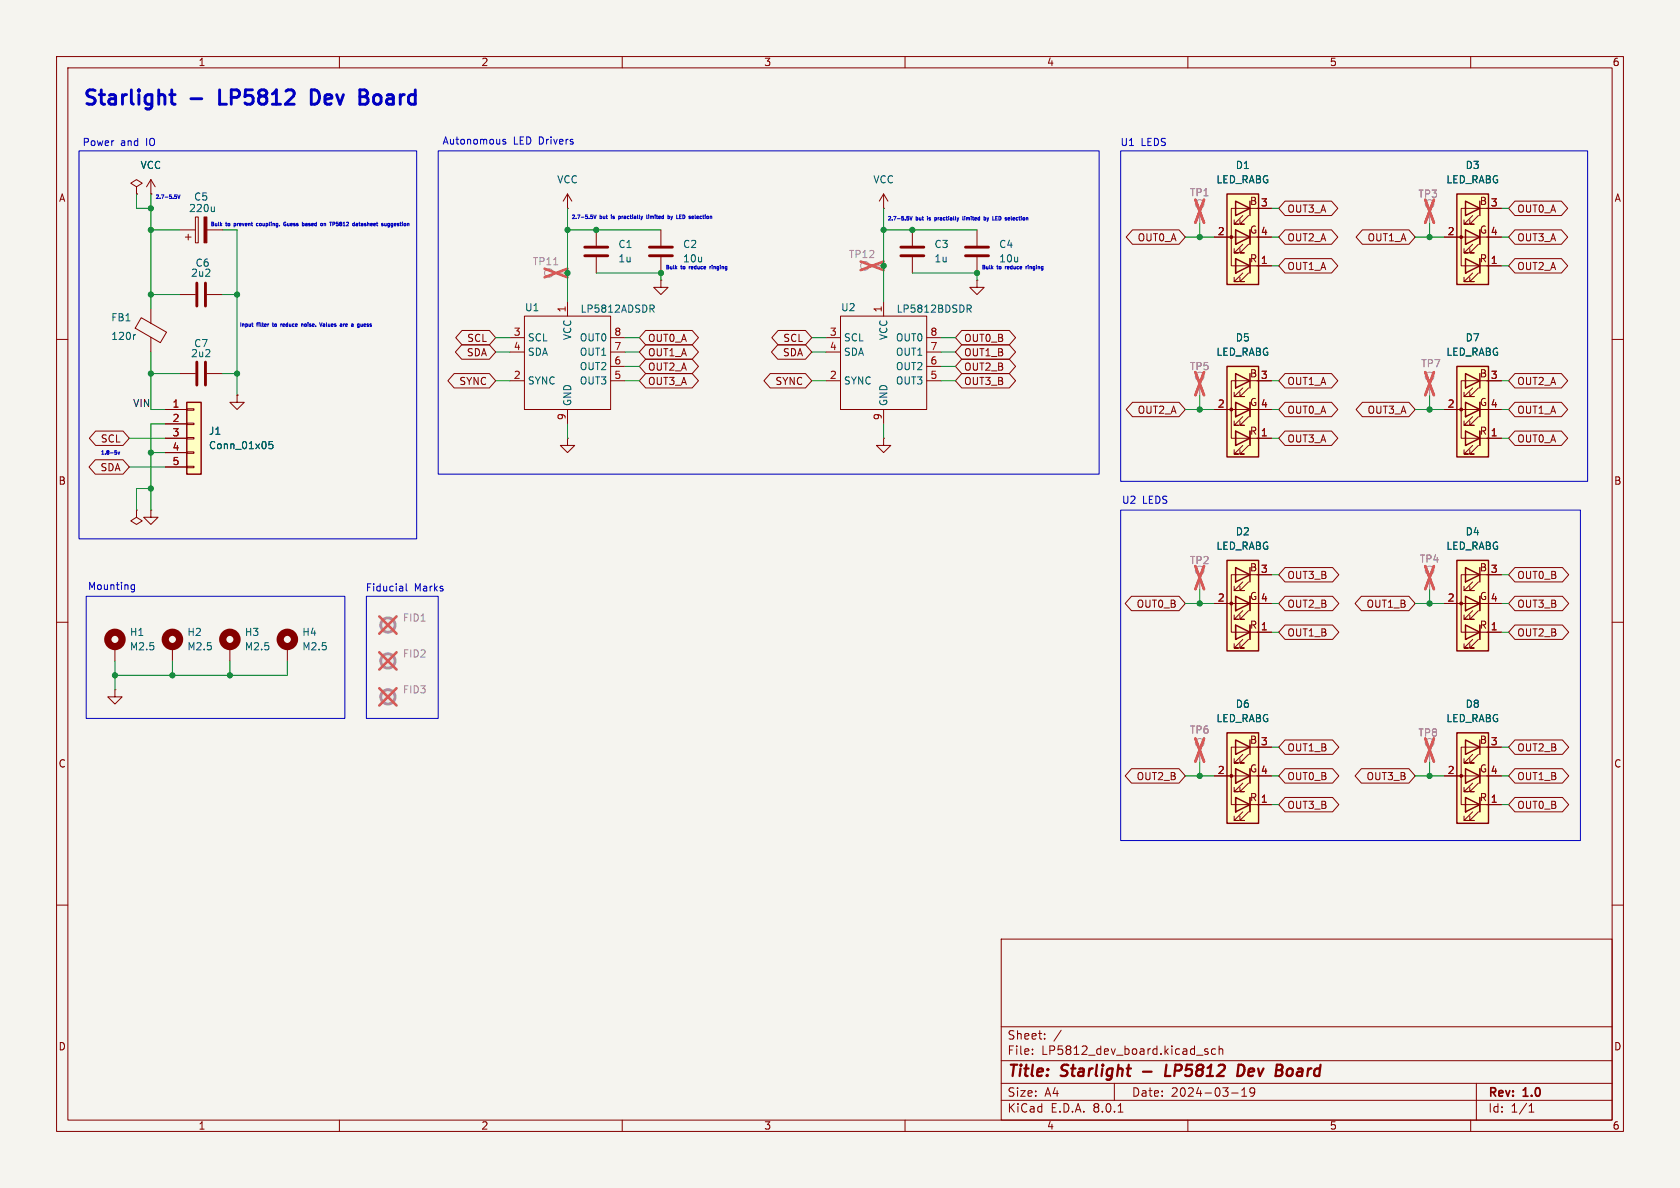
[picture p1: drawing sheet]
<svg xmlns="http://www.w3.org/2000/svg" width="297mm" height="210mm" viewBox="0 0 297 210" stroke-linecap="round" stroke-linejoin="round" font-family="sans-serif">
<path d="M0 0h297v210h-297z" fill="#f5f4ef" stroke="#f5f4ef" stroke-width=".18"/>
<g fill="none" stroke="#840000" stroke-width=".18">
<path d="M10 10h277v190h-277zM12 12h273v186h-273zM60 10v2M110 10v2M160 10v2M210 10v2M260 10v2M26.7 34.3h.1M26.7 31.8l-.8 1.2M26.7 31.8v2.5M26.7 31.8l.7 1.2M100.3 36.8h.1"/>
<path d="M100.3 34.3v2.5M100.3 34.3l-.7 1.3M100.3 34.3l.8 1.3M156.2 36.8h.1M156.2 34.3l-.8 1.3M156.2 34.3v2.5M156.2 34.3l.8 1.3M10 60h2M90.2 59.7h2.5M92.7 55.9h15.2v16.5h-15.2zM100.3 53.3v2.6M107.9 59.7h2.6"/>
<path d="M116.8 49.5v1.3h1.3l-1.3 1.3-1.2-1.3h1.2M116.8 49.5h.1M146 59.7h2.6M148.6 55.9h15.2v16.5h-15.2zM156.2 53.3v2.6M161.3 40.6v2.8M161.3 45.5v2.8M163.8 59.7h2.6M172.7 49.5v1.3h1.3l-1.3 1.3-1.3-1.3h1.3M172.7 49.5h.1M285 60h2M90.2 67.3h2.5"/>
<path d="M90.2 62.2h2.5M100.3 72.4v2.5M107.9 67.3h2.6M107.9 62.2h2.6M107.9 64.8h2.6M146 67.3h2.6M146 62.2h2.6M156.2 77.5v1.2h1.3l-1.3 1.3-1.3-1.3h1.3M156.2 77.5h.1M156.2 72.4v2.5M163.8 67.3h2.6M163.8 62.2h2.6"/>
<path d="M163.8 64.8h2.6M10 110h2M20.3 114.3v2.5M30.5 114.3v2.5M40.6 114.3v2.5M285 110h2M10 160h2M285 160h2M177 166h108v32h-108zM60 198v2M110 198v2M160 198v2"/>
<path d="M177 194.5h108M177 191.5h108M177 187.5h108M177 181.5h108M182.5 186.3v.1M182.5 185.5v.1M184.7 183.6v.1M184.7 182.8v.1M187.6 182.1l-1.3 2M197 191.5v3M197.7 196.6h.8M210 198v2"/>
<path d="M213.5 185.5l-.3-.1-.2 .2v.2l.5 .2v.3h-.5M214.9 185.5l-.4-.1-.3 .3v.4l.1 .2h.6M215.5 185.5l.2-.1 .4 .1 .1 .9M215.5 184.9v1.5M217.7 193.2h1.2M219.5 193.8h.9M219.5 192.7l.5-.4v1.5M221.8 192.9l-.3 .3h-.3l-.2-.3 .1-.5 .4-.1 .2 .1a.99 .99 0 0 1-.3 1.4h-.3M260 198v2M261 191.5v6.5M270.3 196.6h.9M270.3 195.5l.4-.4v1.5"/>
</g>
<path d="M202.1 189.4h1.5M206.2 188.2l-.2 2h.9M219 188.2h.5a1.08 1.08 0 0 1 .5 1.1 1.08 1.08 0 0 1-.8 .9h-.5zM227.5 190l.3 .2h.3M228.2 188.9a.62 .62 0 0 0-.7 .4" fill="none" stroke="#840000" stroke-width=".4"/>
<g fill="none" stroke="#9c9b98" stroke-width=".18">
<path d="M212.1 36.8v2.6M97.8 48.3h2.5M153.7 47h2.5"/>
<circle cx="212.1" cy="36.1" r=".76"/>
<circle cx="97" cy="48.3" r=".76"/>
<circle cx="152.9" cy="47" r=".76"/>
</g>
<path d="M211.3 35.3l1.6 4.1M212.9 35.3l-1.6 4.1M96.3 47.5l4 1.5M100.3 47.5l-4 1.5M152.1 46.2l4.1 1.6M156.2 46.2l-4.1 1.6" fill="none" stroke="#e75356" stroke-width=".46"/>
<g fill="none" stroke="#840000" stroke-width="1.3">
<circle cx="20.3" cy="113" r="1.27"/>
<circle cx="30.5" cy="113" r="1.27"/>
<circle cx="40.6" cy="113" r="1.27"/>
</g>
<path d="M114.9 53.9h.5l.2 .3-.1 .3-.6 .1M115.2 54.6l.4 .6M171 53.9h.5l.2 .3-.1 .3-.6 .1M171.3 54.6l.4 .6" fill="none" stroke="#006464" stroke-width=".18"/>
<path d="M97.9 46.8h.7" fill="none" stroke="#939391" stroke-width=".18"/>
<path d="M159.3 45.2h4M159.3 43.7h4" fill="none" stroke="#840000" stroke-width=".51"/>
<path d="M216.9 34.3h5.6v16h-5.6z" fill="#ffffc2"/>
<g fill="none" stroke="#840000" stroke-width=".18">
<path d="M219.7 38.1l-1.5 1.5h.7h-.7v-.7M220.7 38.1l-1.5 1.5h.8h-.8v-.7M221 36.8h-3.3v10.2h3.3M222.2 36.8h2.6M105.4 40.6v2.8M105.4 45.5v2.8M116.8 40.6v2.8M116.8 45.5v2.8M172.7 40.6v2.8M172.7 45.5v2.8M214.6 41.9h6.4M218.4 40.6v2.6z"/>
<path d="M218.4 43.2h.1M218.4 45.7v2.6zM218.4 48.3h.1M219.7 43.2l-1.5 1.5h.7h-.7v-.8M219.7 48.3l-1.5 1.5h.7h-.7v-.8M220.7 43.2l-1.5 1.5h.8h-.8v-.8M220.7 48.3l-1.5 1.5h.8h-.8v-.8M221 40.6v2.6M221 45.7v2.6M222.2 47h2.6M222.2 41.9h2.6M31.7 66h2.8"/>
<path d="M36.6 66h2.8"/>
</g>
<path d="M216.9 34.3h5.6v16h-5.6zM218.4 35.6l2.6 1.2-2.6 1.3zM221 35.6v2.5M218.4 40.6l2.6 1.3-2.6 1.3zM218.4 45.7l2.6 1.3-2.6 1.3zM221 40.6v2.6M221 45.7v2.6" fill="none" stroke="#840000" stroke-width=".25"/>
<circle cx="217.7" cy="41.9" r=".25" fill="#840000" stroke="#840000" stroke-width=".18"/>
<path d="M103.4 45.2h4M103.4 43.7h4M114.8 45.2h4.1M114.8 43.7h4.1M170.7 45.2h4.1M170.7 43.7h4.1M34.8 64v4.1M36.3 64v4.1" fill="none" stroke="#840000" stroke-width=".51"/>
<g fill="none" stroke="#9c9b98" stroke-width=".18">
<path d="M212.1 67.3v2.6M252.7 132.1v2.5"/>
<circle cx="212.1" cy="66.5" r=".76"/>
<circle cx="252.7" cy="131.3" r=".76"/>
</g>
<path d="M211.3 65.8l1.6 4.1M212.9 65.8l-1.6 4.1M252 130.6l1.5 4M253.5 130.6l-1.5 4" fill="none" stroke="#e75356" stroke-width=".46"/>
<path d="M257.6 129.5h5.5v16h-5.5z" fill="#ffffc2"/>
<g fill="none" stroke="#840000" stroke-width=".18">
<path d="M255.3 137.2h6.3M259.1 135.9v2.5zM259.1 138.4h.1M260.3 133.4l-1.5 1.5h.8h-.8v-.8M260.3 138.4l-1.5 1.6h.8h-.8v-.8M261.4 133.4l-1.6 1.5h.8h-.8v-.8M261.4 138.4l-1.6 1.6h.8h-.8v-.8M261.6 135.9v2.5M261.6 132.1h-3.3v10.1h3.3M262.9 132.1h2.5M262.9 137.2h2.5M259.1 141v2.5z"/>
<path d="M259.1 143.5h.1M260.3 143.5l-1.5 1.5h.8h-.8v-.7M261.4 143.5l-1.6 1.5h.8h-.8v-.7M261.6 141v2.5M262.9 142.2h2.5"/>
</g>
<path d="M257.6 129.5h5.5v16h-5.5zM259.1 130.8l2.5 1.3-2.5 1.3zM259.1 135.9l2.5 1.3-2.5 1.2zM261.6 130.8v2.6M261.6 135.9v2.5M259.1 141l2.5 1.2-2.5 1.3zM261.6 141v2.5" fill="none" stroke="#840000" stroke-width=".25"/>
<circle cx="258.3" cy="137.2" r=".25" fill="#840000" stroke="#840000" stroke-width=".18"/>
<path d="M216.9 129.5h5.6v16h-5.6z" fill="#ffffc2"/>
<g fill="none" stroke="#840000" stroke-width=".18">
<path d="M214.6 137.2h6.4M218.4 135.9v2.5zM218.4 138.4h.1M219.7 133.4l-1.5 1.5h.7h-.7v-.8M219.7 138.4l-1.5 1.6h.7h-.7v-.8M220.7 133.4l-1.5 1.5h.8h-.8v-.8M220.7 138.4l-1.5 1.6h.8h-.8v-.8M221 135.9v2.5M221 132.1h-3.3v10.1h3.3M222.2 132.1h2.6M222.2 137.2h2.6M218.4 141v2.5z"/>
<path d="M218.4 143.5h.1M219.7 143.5l-1.5 1.5h.7h-.7v-.7M220.7 143.5l-1.5 1.5h.8h-.8v-.7M221 141v2.5M222.2 142.2h2.6"/>
</g>
<path d="M216.9 129.5h5.6v16h-5.6zM218.4 130.8l2.6 1.3-2.6 1.3zM218.4 135.9l2.6 1.3-2.6 1.2zM221 130.8v2.6M221 135.9v2.5M218.4 141l2.6 1.2-2.6 1.3zM221 141v2.5" fill="none" stroke="#840000" stroke-width=".25"/>
<circle cx="217.7" cy="137.2" r=".25" fill="#840000" stroke="#840000" stroke-width=".18"/>
<g fill="none" stroke="#9c9b98" stroke-width=".18">
<path d="M252.7 101.6v2.5"/>
<circle cx="252.7" cy="100.8" r=".76"/>
</g>
<path d="M252 100.1l1.5 4M253.5 100.1l-1.5 4" fill="none" stroke="#e75356" stroke-width=".46"/>
<path d="M257.6 99.1h5.5v16h-5.5z" fill="#ffffc2"/>
<g fill="none" stroke="#840000" stroke-width=".18">
<path d="M255.3 106.7h6.3M259.1 105.4v2.6zM259.1 108h.1M259.1 110.5v2.5zM259.1 113h.1M260.3 102.9l-1.5 1.5h.8h-.8v-.8M260.3 108l-1.5 1.5h.8h-.8v-.8M260.3 113l-1.5 1.6h.8h-.8v-.8M261.4 102.9l-1.6 1.5h.8h-.8v-.8M261.4 108l-1.6 1.5h.8h-.8v-.8M261.4 113l-1.6 1.6h.8h-.8v-.8M261.6 105.4v2.6"/>
<path d="M261.6 110.5v2.5M261.6 101.6h-3.3v10.2h3.3M262.9 101.6h2.5M262.9 111.8h2.5M262.9 106.7h2.5"/>
</g>
<path d="M257.6 99.1h5.5v16h-5.5zM259.1 100.3l2.5 1.3-2.5 1.3zM259.1 105.4l2.5 1.3-2.5 1.3zM259.1 110.5l2.5 1.3-2.5 1.2zM261.6 100.3v2.6M261.6 105.4v2.6M261.6 110.5v2.5" fill="none" stroke="#840000" stroke-width=".25"/>
<circle cx="258.3" cy="106.7" r=".25" fill="#840000" stroke="#840000" stroke-width=".18"/>
<g fill="none" stroke="#9c9b98" stroke-width=".18">
<path d="M212.1 101.6v2.5"/>
<circle cx="212.1" cy="100.8" r=".76"/>
</g>
<path d="M211.3 100.1l1.6 4M212.9 100.1l-1.6 4" fill="none" stroke="#e75356" stroke-width=".46"/>
<path d="M216.9 99.1h5.6v16h-5.6z" fill="#ffffc2"/>
<g fill="none" stroke="#840000" stroke-width=".18">
<path d="M31.7 52.1h2.8M36.6 52.1h2.8M100.3 77.5v1.2h1.3l-1.3 1.3-1.2-1.3h1.2M100.3 77.5h.1M214.6 106.7h6.4M218.4 105.4v2.6zM218.4 108h.1M218.4 110.5v2.5zM218.4 113h.1M219.7 102.9l-1.5 1.5h.7h-.7v-.8M219.7 108l-1.5 1.5h.7h-.7v-.8M219.7 113l-1.5 1.6h.7h-.7v-.8"/>
<path d="M220.7 102.9l-1.5 1.5h.8h-.8v-.8M220.7 108l-1.5 1.5h.8h-.8v-.8M220.7 113l-1.5 1.6h.8h-.8v-.8M221 105.4v2.6M221 110.5v2.5M221 101.6h-3.3v10.2h3.3M222.2 101.6h2.6M222.2 111.8h2.6M222.2 106.7h2.6"/>
</g>
<path d="M216.9 99.1h5.6v16h-5.6zM218.4 100.3l2.6 1.3-2.6 1.3zM218.4 105.4l2.6 1.3-2.6 1.3zM218.4 110.5l2.6 1.3-2.6 1.2zM221 100.3v2.6M221 105.4v2.6M221 110.5v2.5" fill="none" stroke="#840000" stroke-width=".25"/>
<circle cx="217.7" cy="106.7" r=".25" fill="#840000" stroke="#840000" stroke-width=".18"/>
<path d="M34.8 50v4.1M36.3 50v4.1" fill="none" stroke="#840000" stroke-width=".51"/>
<g fill="none" stroke="#9c9b98" stroke-width=".18">
<path d="M212.1 132.1v2.5"/>
<circle cx="212.1" cy="131.3" r=".76"/>
</g>
<path d="M211.3 130.6l1.6 4M212.9 130.6l-1.6 4" fill="none" stroke="#e75356" stroke-width=".46"/>
<path d="M257.6 64.8h5.5v16h-5.5z" fill="#ffffc2"/>
<g fill="none" stroke="#840000" stroke-width=".18">
<path d="M255.3 72.4h6.3M259.1 71.1v2.6zM259.1 73.7h.1M259.1 76.2v2.5zM259.1 78.7h.1M260.3 68.6l-1.5 1.5h.8h-.8v-.8M260.3 73.7l-1.5 1.5h.8h-.8v-.8M260.3 78.7l-1.5 1.6h.8h-.8v-.8M261.4 68.6l-1.6 1.5h.8h-.8v-.8M261.4 73.7l-1.6 1.5h.8h-.8v-.8M261.4 78.7l-1.6 1.6h.8h-.8v-.8M261.6 71.1v2.6"/>
<path d="M261.6 76.2v2.5M261.6 67.3h-3.3v10.2h3.3M262.9 67.3h2.5M262.9 77.5h2.5M262.9 72.4h2.5"/>
</g>
<path d="M257.6 64.8h5.5v16h-5.5zM259.1 66l2.5 1.3-2.5 1.3zM259.1 71.1l2.5 1.3-2.5 1.3zM259.1 76.2l2.5 1.3-2.5 1.2zM261.6 66v2.6M261.6 71.1v2.6M261.6 76.2v2.5" fill="none" stroke="#840000" stroke-width=".25"/>
<circle cx="258.3" cy="72.4" r=".25" fill="#840000" stroke="#840000" stroke-width=".18"/>
<g fill="none" stroke="#9c9b98" stroke-width=".18">
<path d="M252.7 67.3v2.6"/>
<circle cx="252.7" cy="66.5" r=".76"/>
</g>
<path d="M252 65.8l1.5 4.1M253.5 65.8l-1.5 4.1" fill="none" stroke="#e75356" stroke-width=".46"/>
<path d="M33 71.1h2.6v12.7h-2.6z" fill="#ffffc2"/>
<path d="M29.2 72.4h3.8M29.2 74.9h3.8M29.2 77.5h3.8M33 79.9h1.3v.2h-1.3zM33 77.3h1.3v.3h-1.3zM33 74.8h1.3v.3h-1.3zM33 72.3h1.3v.2h-1.3zM41.9 69.9v1.2h1.3l-1.3 1.3-1.3-1.3h1.3M41.9 69.9h.1M29.2 80h3.8M29.2 82.6h3.8M33 82.4h1.3v.3h-1.3z" fill="none" stroke="#840000" stroke-width=".18"/>
<path d="M33 71.1h2.6v12.7h-2.6z" fill="none" stroke="#840000" stroke-width=".25"/>
<path d="M48.2 78h-.6l-.1 .7 .2-.2 .4 .1 .2 .2-.1 .4-.2 .1-.5-.1" fill="none" stroke="#006464" stroke-width=".18"/>
<path d="M216.9 64.8h5.6v16h-5.6z" fill="#ffffc2"/>
<g fill="none" stroke="#840000" stroke-width=".18">
<path d="M214.6 72.4h6.4M218.4 71.1v2.6zM218.4 73.7h.1M218.4 76.2v2.5zM218.4 78.7h.1M219.7 68.6l-1.5 1.5h.7h-.7v-.8M219.7 73.7l-1.5 1.5h.7h-.7v-.8M219.7 78.7l-1.5 1.6h.7h-.7v-.8M220.7 68.6l-1.5 1.5h.8h-.8v-.8M220.7 73.7l-1.5 1.5h.8h-.8v-.8M220.7 78.7l-1.5 1.6h.8h-.8v-.8M221 71.1v2.6"/>
<path d="M221 76.2v2.5M221 67.3h-3.3v10.2h3.3M222.2 67.3h2.6M222.2 77.5h2.6M222.2 72.4h2.6M24.1 90.2v1.2l1 .7-1 .6-1-.6 1-.7M24.1 90.2h.1"/>
</g>
<path d="M216.9 64.8h5.6v16h-5.6zM218.4 66l2.6 1.3-2.6 1.3zM218.4 71.1l2.6 1.3-2.6 1.3zM218.4 76.2l2.6 1.3-2.6 1.2zM221 66v2.6M221 71.1v2.6M221 76.2v2.5" fill="none" stroke="#840000" stroke-width=".25"/>
<circle cx="217.7" cy="72.4" r=".25" fill="#840000" stroke="#840000" stroke-width=".18"/>
<g fill="none" stroke="#9c9b98" stroke-width=".18">
<path d="M252.7 36.8v2.6"/>
<circle cx="252.7" cy="36.1" r=".76"/>
</g>
<path d="M252 35.3l1.5 4.1M253.5 35.3l-1.5 4.1" fill="none" stroke="#e75356" stroke-width=".46"/>
<path d="M257.6 34.3h5.5v16h-5.5z" fill="#ffffc2"/>
<g fill="none" stroke="#840000" stroke-width=".18">
<path d="M24.1 33l1-.6-1-.6-1 .6 1 .6v1.3M24.1 34.3h.1M26.7 34.3h.1M34.5 38.4h.6v4.5h-.6zM222.2 36.8h2.6M227.2 35.6h8.2l1.1 1.2-1.1 1.3h-8.2l-1.1-1.3zM260.3 38.1l-1.5 1.5h.8h-.8v-.7M261.4 38.1l-1.6 1.5h.8h-.8v-.7M261.6 36.8h-3.3v10.2h3.3M262.9 36.8h2.5M267.8 35.6h8.2l1.2 1.2-1.2 1.3h-8.2l-1.1-1.3zM25 56.2l4.4 2.5-1.1 1.9-4.4-2.6z"/>
<path d="M26.7 54.6v2.6M26.7 59.6v2.6M31.7 40.6h2.8M32.8 41.9h1M33.3 41.4v1M36.6 40.6h2.8M81.7 58.4h4.8l1.1 1.3-1.1 1.3h-4.8l-1.1-1.3zM114.1 58.4h8.3l1.1 1.3-1.1 1.3h-8.3l-1.1-1.3zM137.6 58.4h4.8l1.1 1.3-1.1 1.3h-4.8l-1.2-1.3zM170 58.4h8.4l1.1 1.3-1.1 1.3h-8.4l-1.1-1.3zM200.2 40.6h8.2l1.1 1.3-1.1 1.3h-8.2l-1.1-1.3zM214.6 41.9h2.6"/>
<path d="M222.2 47h2.6M222.2 41.9h2.6M227.2 40.6h8.2l1.1 1.3-1.1 1.3h-8.2l-1.1-1.3zM227.2 45.7h8.2l1.1 1.3-1.1 1.3h-8.2l-1.1-1.3zM240.9 40.6h8.2l1.1 1.3-1.1 1.3h-8.2l-1.2-1.3zM255.3 41.9h6.3M259.1 40.6v2.6zM259.1 43.2h.1M259.1 45.7v2.6zM259.1 48.3h.1M260.3 43.2l-1.5 1.5h.8h-.8v-.8M260.3 48.3l-1.5 1.5h.8h-.8v-.8"/>
<path d="M261.4 43.2l-1.6 1.5h.8h-.8v-.8M261.4 48.3l-1.6 1.5h.8h-.8v-.8M261.6 40.6v2.6M261.6 45.7v2.6M262.9 47h2.5M262.9 41.9h2.5M267.8 40.6h8.2l1.2 1.3-1.2 1.3h-8.2l-1.1-1.3zM267.8 45.7h8.2l1.2 1.3-1.2 1.3h-8.2l-1.1-1.3zM16.9 76.2h4.8l1.2 1.3-1.2 1.2h-4.8l-1.1-1.2zM29.2 72.4h3.8M29.2 74.9h3.8M29.2 77.5h3.8"/>
<path d="M41.9 69.9h.1M80.3 66h6.2l1.1 1.3-1.1 1.3h-6.2l-1.1-1.3zM81.6 61h4.9l1.1 1.2-1.1 1.3h-4.9l-1.1-1.3zM114.1 66h8.3l1.1 1.3-1.1 1.3h-8.3l-1.1-1.3zM114.1 63.5h8.3l1.1 1.3-1.1 1.2h-8.3l-1.1-1.2zM114.1 61h8.3l1.1 1.2-1.1 1.3h-8.3l-1.1-1.3zM136.2 66h6.2l1.1 1.3-1.1 1.3h-6.2l-1.1-1.3zM137.5 61h4.9l1.1 1.2-1.1 1.3h-4.9l-1.1-1.3zM170 63.5h8.4l1.1 1.3-1.1 1.2h-8.4l-1.1-1.2zM170 66h8.4l1.1 1.3-1.1 1.3h-8.4l-1.1-1.3zM170 61h8.4l1.1 1.2-1.1 1.3h-8.4l-1.1-1.3zM200.2 71.1h8.2l1.1 1.3-1.1 1.3h-8.2l-1.1-1.3z"/>
<path d="M214.6 72.4h2.6M222.2 72.4h2.6M222.2 77.5h2.6M222.2 67.3h2.6M227.2 66h8.2l1.1 1.3-1.1 1.3h-8.2l-1.1-1.3zM227.2 71.1h8.2l1.1 1.3-1.1 1.3h-8.2l-1.1-1.3zM227.2 76.2h8.2l1.1 1.3-1.1 1.2h-8.2l-1.1-1.2zM240.9 71.1h8.2l1.1 1.3-1.1 1.3h-8.2l-1.2-1.3zM255.3 72.4h2.5M262.9 72.4h2.5M262.9 77.5h2.5M262.9 67.3h2.5"/>
<path d="M267.8 66h8.2l1.2 1.3-1.2 1.3h-8.2l-1.1-1.3zM267.8 76.2h8.2l1.2 1.3-1.2 1.2h-8.2l-1.1-1.2zM267.8 71.1h8.2l1.2 1.3-1.2 1.3h-8.2l-1.1-1.3zM16.8 81.3h4.9l1.2 1.3-1.2 1.2h-4.9l-1.1-1.2zM26.7 90.2v1.2h1.2l-1.2 1.3-1.3-1.3h1.3M26.7 90.2h.1M29.2 80h3.8M29.2 82.6h3.8M50.8 114.3v2.5M200 105.4h8.4l1.1 1.3-1.1 1.3h-8.4l-1.1-1.3zM214.6 106.7h2.6M222.2 111.8h2.6"/>
<path d="M222.2 106.7h2.6M222.2 101.6h2.6M227.2 110.5h8.4l1.1 1.3-1.1 1.2h-8.4l-1.1-1.2zM227.2 100.3h8.4l1.1 1.3-1.1 1.3h-8.4l-1.1-1.3zM227.2 105.4h8.4l1.1 1.3-1.1 1.3h-8.4l-1.1-1.3zM240.7 105.4h8.4l1.1 1.3-1.1 1.3h-8.4l-1.1-1.3zM255.3 106.7h2.5M262.9 111.8h2.5M262.9 106.7h2.5M262.9 101.6h2.5M267.8 110.5h8.4l1.1 1.3-1.1 1.2h-8.4l-1.1-1.2zM267.8 100.3h8.4l1.1 1.3-1.1 1.3h-8.4l-1.1-1.3z"/>
<path d="M267.8 105.4h8.4l1.1 1.3-1.1 1.3h-8.4l-1.1-1.3zM20.3 121.9v1.3h1.3l-1.3 1.3-1.3-1.3h1.3M20.3 121.9h.1M200 135.9h8.4l1.1 1.3-1.1 1.2h-8.4l-1.1-1.2zM214.6 137.2h2.6M222.2 137.2h2.6M222.2 132.1h2.6M227.2 135.9h8.4l1.1 1.3-1.1 1.2h-8.4l-1.1-1.2zM227.2 130.8h8.4l1.1 1.3-1.1 1.3h-8.4l-1.1-1.3zM240.7 135.9h8.4l1.1 1.3-1.1 1.2h-8.4l-1.1-1.2zM255.3 137.2h2.5M262.9 137.2h2.5"/>
<path d="M262.9 132.1h2.5M267.8 135.9h8.4l1.1 1.3-1.1 1.2h-8.4l-1.1-1.2zM267.8 130.8h8.4l1.1 1.3-1.1 1.3h-8.4l-1.1-1.3zM222.2 142.2h2.6M227.2 141h8.4l1.1 1.2-1.1 1.3h-8.4l-1.1-1.3zM262.9 142.2h2.5M267.8 141h8.4l1.1 1.2-1.1 1.3h-8.4l-1.1-1.3z"/>
</g>
<path d="M257.6 34.3h5.5v16h-5.5zM259.1 35.6l2.5 1.2-2.5 1.3zM261.6 35.6v2.5M259.1 40.6l2.5 1.3-2.5 1.3zM259.1 45.7l2.5 1.3-2.5 1.3zM261.6 40.6v2.6M261.6 45.7v2.6" fill="none" stroke="#840000" stroke-width=".25"/>
<g fill="#840000" stroke="#840000" stroke-width=".18">
<path d="M36.1 38.4h.5v4.5h-.5z"/>
<circle cx="258.3" cy="41.9" r=".25"/>
</g>
<path d="M37.9 36.6v.8M37.9 37.3l-.2 .1M24 59.2h-.3M48.2 78h-.6l-.1 .7 .2-.2 .4 .1 .2 .2-.1 .4-.2 .1-.5-.1" fill="none" stroke="#006464" stroke-width=".18"/>
<g fill="#ebeae8" stroke="#ebeae8" stroke-width=".18">
<circle cx="68.6" cy="110.5" r="1.27"/>
<circle cx="68.6" cy="123.2" r="1.27"/>
<circle cx="68.6" cy="116.8" r="1.27"/>
</g>
<g fill="none" stroke="#9c9b98" stroke-width=".51">
<circle cx="68.6" cy="116.8" r="1.27"/>
<circle cx="68.6" cy="110.5" r="1.27"/>
<circle cx="68.6" cy="123.2" r="1.27"/>
</g>
<g fill="none" stroke="#e75356" stroke-width=".46">
<path d="M211.3 35.3l1.6 4.1M212.9 35.3l-1.6 4.1M252 35.3l1.5 4.1M253.5 35.3l-1.5 4.1M211.3 65.8l1.6 4.1M212.9 65.8l-1.6 4.1M252 65.8l1.5 4.1M253.5 65.8l-1.5 4.1M67.1 109l3 3M67.1 115.3l3 3.1M70.1 109l-3 3M70.1 115.3l-3 3.1"/>
<path d="M211.3 100.1l1.6 4M212.9 100.1l-1.6 4M252 100.1l1.5 4M253.5 100.1l-1.5 4M67.1 121.7l3 3M70.1 121.7l-3 3M211.3 130.6l1.6 4M212.9 130.6l-1.6 4M252 130.6l1.5 4M253.5 130.6l-1.5 4"/>
</g>
<circle cx="50.8" cy="113" r="1.27" fill="none" stroke="#840000" stroke-width="1.3"/>
<g fill="none" stroke="#0000c2" stroke-width=".18">
<path d="M14 26.7h59.7v68.6h-59.7zM30.9 34.5h.3M31 34.7l.2 .1v.3h-.2M31.4 34.5l.2 .6 .2-.6M39 39.7l.2 .2M39.2 39.5l-.2 .2M41.4 39.9h.2M41.6 39.5h-.2v.6M45.6 39.5l-.3 .1 .1 .3h.2M50.5 39.3a.29 .29 0 0 0-.3 .3 .29 .29 0 0 0 .4 .3v-.3h-.2M50.8 39.5v.3l.2 .1M54 39.8l.3 .1"/>
<path d="M54 39.5h.3v.4M54.3 39.6l-.3 .2M57.4 39.5l.2 .1v.3M58.3 39.3h.3M58.4 39.3v.6M59.2 39.4l-.4-.1v.6M59.5 39.5l.3 .1v.3h-.3M59.8 39.3h-.3l-.1 .3M60.1 39.3v.2M60.1 39.6v.3M63.9 39.5h.2l.1 .4M64.2 39.6l-.3 .2 .1 .1h.2"/>
<path d="M69.2 39.9v-.3l.2-.1v.5l-.2 .1M69.2 39.9h.1M69.2 39.9h.2M69.9 39.5l-.2 .1v.3h.2M70 39.6l-.3 .1M77.5 26.7h116.8v57.1h-116.8zM89.4 24.7l-.3-.1-.2 .2v.2l.5 .1v.3h-.5M104.5 38h.3M104.5 38.3l.3 .1v.2h-.3M105 38l.2 .6 .2-.6M108 38l.1 .1M108.1 38.2v.4"/>
<path d="M108.1 38v.1M109.4 38.6h.3l-.1-.3h-.2v.6M114.3 38l.1 .6M114.7 38.1h.1M114.7 38.2v.4M114.7 38v.1M115 38.2v.4M115.2 38.2l-.2 .1M118.1 38.2l.3 .1v.3h-.3M118.6 38.2l.2 .4M118.8 38.6l-.2 .3M118.9 38.2l-.1 .4"/>
<path d="M121.1 38.3l-.1-.3h-.3v.6h.3l.1-.2M123.2 38.3l.2-.1 .1 .2h-.3M123.2 38.6h.3M160.3 38.3h.3M160.4 38.5l.3 .1-.1 .2-.2 .1M160.8 38.3l.3 .6 .2-.6M164 38.3h.1M164 38.5v.4M165.3 38.9h.2M165.5 38.8v-.3h-.2v.6M165.5 38.8v.1M170.2 38.3l.1 .6"/>
<path d="M170.6 38.3h.1M170.6 38.5v.4M170.9 38.5v.4M170.9 38.5h.1M171 38.5h-.1M174 38.5h.2v.3M174.2 38.9h-.2M174.2 38.8v.1M174.5 38.5l.1 .4M174.6 38.9l-.1 .2M174.8 38.5l-.2 .4M177 38.5l-.2-.2h-.2v.6h.2l.2-.3"/>
<path d="M179.1 38.5h.2l.1 .1-.3 .1M179.1 38.9h.3M198.1 26.7h82.6v58.4h-82.6zM44.5 57.3h.2M44.6 57.1v.5l.1 .1M47.5 57.3h-.1M48.1 57.3h.3M48.2 57.1l.1 .6M49.6 57.3v.4M49.8 57.3l-.2 .1M50.1 57.3l-.1 .1 .1 .3M50.3 57.4l-.3 .1"/>
<path d="M53.3 57.3h.2l.1 .4M53.3 57.3v.4M54.1 57.3l-.3 .1 .1 .2 .2 .1M56.9 57.1l-.2 .6M57.1 57.3l.3 .1v.3h-.2l-.1-.2 .3-.1M60.9 57.3h.1M61.1 57.5l.3-.1v-.1l-.3 .1v.3h.3M63.3 57.3h.2v.5l-.1 .1M63.5 57.7h-.2M63.8 57.3l.1 .4M64.9 57.3h.2M64.9 57.5l.3 .1"/>
<path d="M65.2 57.6l-.3 .1M65.2 57.6h.1M119.5 47.3l.2 .2M119.7 47.1l-.3 .3M121.8 47.1v.4M125.5 47.1v.4M125.7 47.1l-.2 .1M125.9 46.9v.1M125.9 47.1v.4M175.4 47.3l.1 .2M175.5 47.1l-.2 .3M177.7 47.1v.4"/>
<path d="M181.4 47.1v.4M181.4 47.2h.1M181.4 47.1v.1M181.6 47.1h-.2M181.8 46.9v.1M181.8 47.1v.4M20.3 79.7h.3M20.4 79.9h.2M20.6 79.9v.1M20.6 80v.2M20.9 79.9l.1 .4 .2-.4M20.6 80.3h-.2"/>
<path d="M20.6 80.2v.1M198.1 90.2h81.3v58.4h-81.3zM15.2 105.4h45.8v21.6h-45.8zM23.2 104.1l.2 .1h.4M23.8 103.4v1l-.3 .2h-.3M23.8 103.4h-.4l-.2 .1M64.8 105.4h12.7v21.6h-12.7zM71.1 103.7l.1 .8M71.2 104.4l-.1 .1M71.2 103.9l-.1 .1M71.8 103.2v1.1l.2 .2"/>
</g>
<path d="M30 16.7h1M30.4 15.9v2.2l.1 .2 .5 .1M33.7 17.5h2M56 16l-1-.1v2.5l1-.1M64.5 15.9a.62 .62 0 0 1 .5 .6 .62 .62 0 0 1-.5 .6 .68 .68 0 0 1 .6 .6 .68 .68 0 0 1-.5 .7" fill="none" stroke="#0000c2" stroke-width=".51"/>
<g fill="none" stroke="#009600" stroke-width=".18">
<path d="M24.1 34.3v2.5h2.6M26.7 34.3v20.3M100.3 36.8v16.5M156.2 36.8v16.5M212.1 39.4v2.5M224.8 36.8h1.3M252.7 39.4v2.5M265.4 36.8h1.3M26.7 52.1h5M26.7 40.6h5M39.4 52.1h2.5M39.4 40.6h2.5v29.3"/>
<path d="M87.6 59.7h2.6M100.3 40.6h16.5M105.4 48.3h11.4v1.2M110.5 59.7h2.5M143.5 59.7h2.5M156.2 40.6h16.5M161.3 48.3h11.4v1.2M166.4 59.7h2.5M209.5 41.9h5.1M224.8 41.9h1.3M224.8 47h1.3M250.2 41.9h5.1"/>
<path d="M265.4 41.9h1.3M265.4 47h1.3M22.9 77.5h6.3M26.7 62.2v10.2h2.5M26.7 66h5M29.2 74.9h-2.5v15.3M39.4 66h2.5M87.6 67.3h2.6M87.6 62.2h2.6M100.3 74.9v2.6M110.5 67.3h2.5M110.5 62.2h2.5"/>
<path d="M110.5 64.8h2.5M143.5 67.3h2.5M143.5 62.2h2.5M156.2 74.9v2.6M166.4 67.3h2.5M166.4 62.2h2.5M166.4 64.8h2.5M209.5 72.4h5.1M212.1 69.9v2.5M224.8 67.3h1.3M224.8 77.5h1.3M224.8 72.4h1.3"/>
<path d="M250.2 72.4h5.1M252.7 69.9v2.5M265.4 67.3h1.3M265.4 77.5h1.3M265.4 72.4h1.3M22.9 82.6h6.3M26.7 86.4h-2.6v3.8M26.7 80h2.5M20.3 116.8v5.1M30.5 116.8v2.6M40.6 116.8v2.6M50.8 116.8v2.6h-30.5"/>
<path d="M209.5 106.7h5.1M212.1 104.1v2.6M224.8 111.8h1.3M224.8 106.7h1.3M224.8 101.6h1.3M250.2 106.7h5.1M252.7 104.1v2.6M265.4 111.8h1.3M265.4 106.7h1.3M265.4 101.6h1.3M209.5 137.2h5.1M212.1 134.6v2.6"/>
<path d="M224.8 132.1h1.3M224.8 137.2h1.3M250.2 137.2h5.1M252.7 134.6v2.6M265.4 132.1h1.3M265.4 137.2h1.3M224.8 142.2h1.3M265.4 142.2h1.3"/>
</g>
<path d="M212.1 36.8v2.6M252.7 36.8v2.6M212.1 67.3v2.6M252.7 67.3v2.6M212.1 101.6v2.5M252.7 101.6v2.5M212.1 132.1v2.5M252.7 132.1v2.5" fill="none" stroke="#9c9b98" stroke-width=".18"/>
<g fill="#009600" stroke="#009600" stroke-width=".18">
<circle cx="116.8" cy="48.3" r=".46"/>
<circle cx="105.4" cy="40.6" r=".46"/>
<circle cx="100.3" cy="40.6" r=".46"/>
<circle cx="100.3" cy="48.3" r=".46"/>
<circle cx="26.7" cy="66" r=".46"/>
<circle cx="26.7" cy="52.1" r=".46"/>
<circle cx="26.7" cy="86.4" r=".46"/>
<circle cx="26.7" cy="80" r=".46"/>
<circle cx="156.2" cy="47" r=".46"/>
<circle cx="156.2" cy="40.6" r=".46"/>
<circle cx="161.3" cy="40.6" r=".46"/>
<circle cx="30.5" cy="119.4" r=".46"/>
<circle cx="20.3" cy="119.4" r=".46"/>
<circle cx="40.6" cy="119.4" r=".46"/>
<circle cx="252.7" cy="72.4" r=".46"/>
<circle cx="252.7" cy="106.7" r=".46"/>
<circle cx="252.7" cy="41.9" r=".46"/>
<circle cx="252.7" cy="137.2" r=".46"/>
<circle cx="212.1" cy="106.7" r=".46"/>
<circle cx="212.1" cy="137.2" r=".46"/>
<circle cx="212.1" cy="72.4" r=".46"/>
<circle cx="212.1" cy="41.9" r=".46"/>
<circle cx="172.7" cy="48.3" r=".46"/>
<circle cx="41.9" cy="66" r=".46"/>
<circle cx="41.9" cy="52.1" r=".46"/>
<circle cx="26.7" cy="36.8" r=".46"/>
<circle cx="26.7" cy="40.6" r=".46"/>
</g>
<g font-size="3.5" fill="#0000c2">
<text x="14.4" y="19.3">Starlight</text>
<text x="39.7" y="19.3">LP5812</text>
<text x="57" y="19.3">Dev</text>
<text x="66.6" y="19.3">Board</text>
</g>
<g font-size="2.8" fill="#840000">
<text x="178" y="190.9">Title:</text>
<text x="187.7" y="190.9">Starlight</text>
<text x="207.6" y="190.9">LP5812</text>
<text x="221.2" y="190.9">Dev</text>
<text x="228.8" y="190.9">Board</text>
</g>
<g font-size="2.1" fill="#840000">
<text x="178" y="184">Sheet:</text>
<text x="178" y="186.7">File:</text>
<text x="184.1" y="186.7">LP5812_dev_board.kicad_sch</text>
<text x="178" y="196.9">KiCad</text>
<text x="178" y="194.1">Size:</text>
<text x="184.7" y="194.1">A4</text>
<text x="185.7" y="196.9">E.D.A.</text>
<text x="193.3" y="196.9">8.0.1</text>
<text x="200" y="194.1">Date:</text>
<text x="207" y="194.1">2024-03-19</text>
<text x="263" y="194.3">Rev:</text>
<text x="263" y="196.9">Id:</text>
<text x="267.1" y="196.9">1/1</text>
<text x="269.4" y="194.3">1.0</text>
</g>
<g font-size="1.8" fill="#840000">
<text x="35" y="11.9">1</text>
<text x="85" y="11.9">2</text>
<text x="135" y="11.9">3</text>
<text x="185" y="11.9">4</text>
<text x="235" y="11.9">5</text>
<text x="285" y="11.9">6</text>
<text x="10.3" y="35.9">A</text>
<text x="285.3" y="35.9">A</text>
<text x="220.9" y="36.4">B</text>
<text x="220.9" y="41.5">G</text>
<text x="227.5" y="37.8">OUT3_A</text>
<text x="261.5" y="36.4">B</text>
<text x="261.5" y="41.5">G</text>
<text x="268.1" y="37.8">OUT0_A</text>
<text x="201" y="42.9">OUT0_A</text>
<text x="220.9" y="46.6">R</text>
<text x="227.5" y="42.9">OUT2_A</text>
<text x="227.5" y="47.9">OUT1_A</text>
<text x="241.7" y="42.9">OUT1_A</text>
<text x="261.5" y="46.6">R</text>
<text x="268.1" y="42.9">OUT3_A</text>
<text x="268.1" y="47.9">OUT2_A</text>
<text x="82.4" y="63.2">SDA</text>
<text x="82.5" y="60.6">SCL</text>
<text x="114.5" y="60.6">OUT0_A</text>
<text x="114.5" y="65.7">OUT2_A</text>
<text x="114.5" y="63.2">OUT1_A</text>
<text x="138.3" y="63.2">SDA</text>
<text x="138.4" y="60.6">SCL</text>
<text x="170.3" y="65.7">OUT2_B</text>
<text x="170.3" y="60.6">OUT0_B</text>
<text x="170.3" y="63.2">OUT1_B</text>
<text x="81.1" y="68.3">SYNC</text>
<text x="114.5" y="68.3">OUT3_A</text>
<text x="137" y="68.3">SYNC</text>
<text x="170.3" y="68.3">OUT3_B</text>
<text x="220.9" y="66.9">B</text>
<text x="220.9" y="72">G</text>
<text x="227.5" y="68.3">OUT1_A</text>
<text x="261.5" y="66.9">B</text>
<text x="261.5" y="72">G</text>
<text x="268.1" y="68.3">OUT2_A</text>
<text x="201" y="73.3">OUT2_A</text>
<text x="220.9" y="77.1">R</text>
<text x="227.5" y="73.3">OUT0_A</text>
<text x="241.7" y="73.3">OUT3_A</text>
<text x="261.5" y="77.1">R</text>
<text x="268.1" y="73.3">OUT1_A</text>
<text x="17.7" y="83.5">SDA</text>
<text x="17.7" y="78.4">SCL</text>
<text x="227.5" y="78.4">OUT3_A</text>
<text x="268.1" y="78.4">OUT0_A</text>
<text x="10.3" y="85.9">B</text>
<text x="285.3" y="85.9">B</text>
<text x="220.9" y="101.2">B</text>
<text x="261.5" y="101.2">B</text>
<text x="200.8" y="107.6">OUT0_B</text>
<text x="220.9" y="106.3">G</text>
<text x="227.5" y="102.6">OUT3_B</text>
<text x="227.5" y="107.6">OUT2_B</text>
<text x="241.5" y="107.6">OUT1_B</text>
<text x="261.5" y="106.3">G</text>
<text x="268.1" y="102.6">OUT0_B</text>
<text x="268.1" y="107.6">OUT3_B</text>
<text x="220.9" y="111.4">R</text>
<text x="227.5" y="112.7">OUT1_B</text>
<text x="261.5" y="111.4">R</text>
<text x="268.1" y="112.7">OUT2_B</text>
<text x="220.9" y="131.7">B</text>
<text x="261.5" y="131.7">B</text>
<text x="10.3" y="135.9">C</text>
<text x="220.9" y="136.8">G</text>
<text x="227.5" y="133">OUT1_B</text>
<text x="261.5" y="136.8">G</text>
<text x="268.1" y="133">OUT2_B</text>
<text x="285.3" y="135.9">C</text>
<text x="200.8" y="138.1">OUT2_B</text>
<text x="220.9" y="141.8">R</text>
<text x="227.5" y="138.1">OUT0_B</text>
<text x="227.5" y="143.2">OUT3_B</text>
<text x="241.5" y="138.1">OUT3_B</text>
<text x="261.5" y="141.8">R</text>
<text x="268.1" y="138.1">OUT1_B</text>
<text x="268.1" y="143.2">OUT0_B</text>
<text x="10.3" y="185.9">D</text>
<text x="285.3" y="185.9">D</text>
<text x="35" y="199.9">1</text>
<text x="85" y="199.9">2</text>
<text x="135" y="199.9">3</text>
<text x="185" y="199.9">4</text>
<text x="235" y="199.9">5</text>
<text x="285" y="199.9">6</text>
</g>
<g font-size="1.8" fill="#0000c2">
<text x="14.5" y="26">Power</text>
<text x="21.3" y="26">and</text>
<text x="25.9" y="26">IO</text>
<text x="78.1" y="25.8">Autonomous</text>
<text x="90.7" y="25.8">LED Drivers</text>
<text x="198" y="26">U1</text>
<text x="201.7" y="26">LEDS</text>
<text x="120.7" y="46.6">10u</text>
<text x="176.5" y="46.6">10u</text>
<text x="198.3" y="89.3">U2</text>
<text x="202" y="89.3">LEDS</text>
<text x="15.4" y="104.5">Mounting</text>
<text x="64.6" y="104.8">Fiducial</text>
<text x="73.2" y="104.8">Marks</text>
</g>
<g font-size="1.8" fill="#006464">
<text x="24.8" y="30.1">VCC</text>
<text x="34.2" y="35.7">C5</text>
<text x="98.4" y="32.6">VCC</text>
<text x="154.3" y="32.6">VCC</text>
<text x="215" y="32.6">LED_RABG</text>
<text x="218.4" y="30.1">D1</text>
<text x="255.6" y="32.6">LED_RABG</text>
<text x="259" y="30.1">D3</text>
<text x="33.3" y="37.7">220u</text>
<text x="34.5" y="47.3">C6</text>
<text x="109.2" y="44">C1</text>
<text x="109.2" y="46.6">1u</text>
<text x="120.7" y="44">C2</text>
<text x="165.1" y="44">C3</text>
<text x="165.1" y="46.6">1u</text>
<text x="176.5" y="44">C4</text>
<text x="33.7" y="49.1">2u2</text>
<text x="19.6" y="57">FB1</text>
<text x="92.7" y="55.2">U1</text>
<text x="102.5" y="55.5">LP5812ADSDR</text>
<text x="148.6" y="55.2">U2</text>
<text x="158.4" y="55.5">LP5812BDSDR</text>
<text x="19.6" y="60.3">120r</text>
<text x="33.7" y="63.3">2u2</text>
<text x="34.2" y="61.6">C7</text>
<text x="93.2" y="60.6">SCL</text>
<text x="93.2" y="63.1">SDA</text>
<text x="101.2" y="60.2" transform="rotate(-90 101.2 60.2)">VCC</text>
<text x="102.4" y="65.6">OUT2</text>
<text x="102.4" y="63.1">OUT1</text>
<text x="102.4" y="60.6">OUT0</text>
<text x="149.1" y="60.6">SCL</text>
<text x="149.1" y="63.1">SDA</text>
<text x="157.1" y="60.2" transform="rotate(-90 157.1 60.2)">VCC</text>
<text x="158.3" y="65.6">OUT2</text>
<text x="158.3" y="63.1">OUT1</text>
<text x="158.3" y="60.6">OUT0</text>
<text x="215" y="63.1">LED_RABG</text>
<text x="218.4" y="60.6">D5</text>
<text x="255.6" y="63.1">LED_RABG</text>
<text x="259" y="60.6">D7</text>
<text x="93.2" y="68.2">SYNC</text>
<text x="101.2" y="71.9" transform="rotate(-90 101.2 71.9)">GND</text>
<text x="102.4" y="68.2">OUT3</text>
<text x="149.1" y="68.2">SYNC</text>
<text x="157.1" y="71.9" transform="rotate(-90 157.1 71.9)">GND</text>
<text x="158.3" y="68.2">OUT3</text>
<text x="36.8" y="77.1">J1</text>
<text x="36.8" y="79.6">Conn_01x05</text>
<text x="218.4" y="94.8">D2</text>
<text x="259" y="94.8">D4</text>
<text x="215" y="97.4">LED_RABG</text>
<text x="255.6" y="97.4">LED_RABG</text>
<text x="22.9" y="112.6">H1</text>
<text x="33" y="112.6">H2</text>
<text x="43.2" y="112.6">H3</text>
<text x="53.3" y="112.6">H4</text>
<text x="22.9" y="115.2">M2.5</text>
<text x="33" y="115.2">M2.5</text>
<text x="43.2" y="115.2">M2.5</text>
<text x="53.3" y="115.2">M2.5</text>
<text x="218.4" y="125.3">D6</text>
<text x="259" y="125.3">D8</text>
<text x="215" y="127.9">LED_RABG</text>
<text x="255.6" y="127.9">LED_RABG</text>
</g>
<g font-size="1.8" fill="#939391">
<text x="210.3" y="34.9">TP1</text>
<text x="250.7" y="35.2">TP3</text>
<text x="94.1" y="47.1">TP11</text>
<text x="150" y="45.8">TP12</text>
<text x="210.3" y="65.6">TP5</text>
<text x="251.2" y="65.1">TP7</text>
<text x="210.3" y="99.9">TP2</text>
<text x="250.9" y="99.7">TP4</text>
<text x="71.1" y="110.1">FID1</text>
<text x="71.1" y="116.4">FID2</text>
<text x="71.1" y="122.8">FID3</text>
<text x="210.3" y="129.9">TP6</text>
<text x="250.7" y="130.4">TP8</text>
</g>
<g font-size="1.8" fill="#a90000">
<text x="215.2" y="41.7">2</text>
<text x="222.8" y="36.6">3</text>
<text x="222.8" y="41.7">4</text>
<text x="255.8" y="41.7">2</text>
<text x="263.5" y="36.6">3</text>
<text x="263.5" y="41.7">4</text>
<text x="222.8" y="46.7">1</text>
<text x="263.5" y="46.7">1</text>
<text x="90.7" y="59.4">3</text>
<text x="100.1" y="55.3" transform="rotate(-90 100.1 55.3)">1</text>
<text x="108.5" y="59.4">8</text>
<text x="146.6" y="59.4">3</text>
<text x="156" y="55.3" transform="rotate(-90 156 55.3)">1</text>
<text x="164.4" y="59.4">8</text>
<text x="90.7" y="62">4</text>
<text x="108.5" y="64.5">6</text>
<text x="108.5" y="62">7</text>
<text x="146.6" y="62">4</text>
<text x="164.4" y="64.5">6</text>
<text x="164.4" y="62">7</text>
<text x="90.7" y="67.1">2</text>
<text x="108.5" y="67.1">5</text>
<text x="146.6" y="67.1">2</text>
<text x="164.4" y="67.1">5</text>
<text x="222.8" y="67.1">3</text>
<text x="263.5" y="67.1">3</text>
<text x="30.4" y="72.1">1</text>
<text x="30.4" y="74.7">2</text>
<text x="30.4" y="77.2">3</text>
<text x="100.1" y="74.4" transform="rotate(-90 100.1 74.4)">9</text>
<text x="156" y="74.4" transform="rotate(-90 156 74.4)">9</text>
<text x="215.2" y="72.1">2</text>
<text x="222.8" y="77.2">1</text>
<text x="222.8" y="72.1">4</text>
<text x="255.8" y="72.1">2</text>
<text x="263.5" y="77.2">1</text>
<text x="263.5" y="72.1">4</text>
<text x="30.4" y="79.8">4</text>
<text x="30.4" y="82.3">5</text>
<text x="222.8" y="101.3">3</text>
<text x="263.5" y="101.3">3</text>
<text x="215.2" y="106.4">2</text>
<text x="222.8" y="106.4">4</text>
<text x="255.8" y="106.4">2</text>
<text x="263.5" y="106.4">4</text>
<text x="222.8" y="111.5">1</text>
<text x="263.5" y="111.5">1</text>
<text x="222.8" y="131.8">3</text>
<text x="263.5" y="131.8">3</text>
<text x="215.2" y="136.9">2</text>
<text x="222.8" y="136.9">4</text>
<text x="255.8" y="136.9">2</text>
<text x="263.5" y="136.9">4</text>
<text x="222.8" y="142">1</text>
<text x="263.5" y="142">1</text>
</g>
<text font-size="1.8" fill="#0f0f0f" x="23.4" y="72">VIN</text>
<g font-size=".9" fill="#0000c2">
<text x="27.4" y="35.3">2.7-5.5V</text>
<text x="37.1" y="40.2">Bulk</text>
<text x="40" y="40.2">to</text>
<text x="41.7" y="40.2">prevent</text>
<text x="46" y="40.2">coupling.</text>
<text x="51.2" y="40.2">Guess</text>
<text x="54.8" y="40.2">based</text>
<text x="58.4" y="40.2">on</text>
<text x="60.4" y="40.2">TP5812</text>
<text x="64.7" y="40.2">datasheet</text>
<text x="70.1" y="40.2">suggestion</text>
<text x="100.9" y="38.9">2.7-5.5V</text>
<text x="106.1" y="38.9">but</text>
<text x="108.4" y="38.9">is</text>
<text x="110.1" y="38.9">practially</text>
<text x="115.3" y="38.9">limited</text>
<text x="119.4" y="38.9">by</text>
<text x="121.3" y="38.9">LED</text>
<text x="123.8" y="38.9">selection</text>
<text x="156.8" y="39.2">2.7-5.5V</text>
<text x="162" y="39.2">but</text>
<text x="164.3" y="39.2">is</text>
<text x="165.9" y="39.2">practially</text>
<text x="171.2" y="39.2">limited</text>
<text x="175.3" y="39.2">by</text>
<text x="177.2" y="39.2">LED</text>
<text x="179.7" y="39.2">selection</text>
<text x="117.6" y="47.8">Bulk</text>
<text x="120.4" y="47.8">to</text>
<text x="122.2" y="47.8">reduce</text>
<text x="126.2" y="47.8">ringing</text>
<text x="173.4" y="47.8">Bulk</text>
<text x="176.3" y="47.8">to</text>
<text x="178.1" y="47.8">reduce</text>
<text x="182.1" y="47.8">ringing</text>
<text x="42.3" y="58">Input</text>
<text x="45.5" y="58">filter</text>
<text x="48.6" y="58">to</text>
<text x="50.3" y="58">reduce</text>
<text x="54.3" y="58">noise.</text>
<text x="57.9" y="58">Values</text>
<text x="61.8" y="58">are</text>
<text x="64.2" y="58">a</text>
<text x="65.5" y="58">guess</text>
<text x="17.7" y="80.6">1.8-5v</text>
</g>
</svg>
